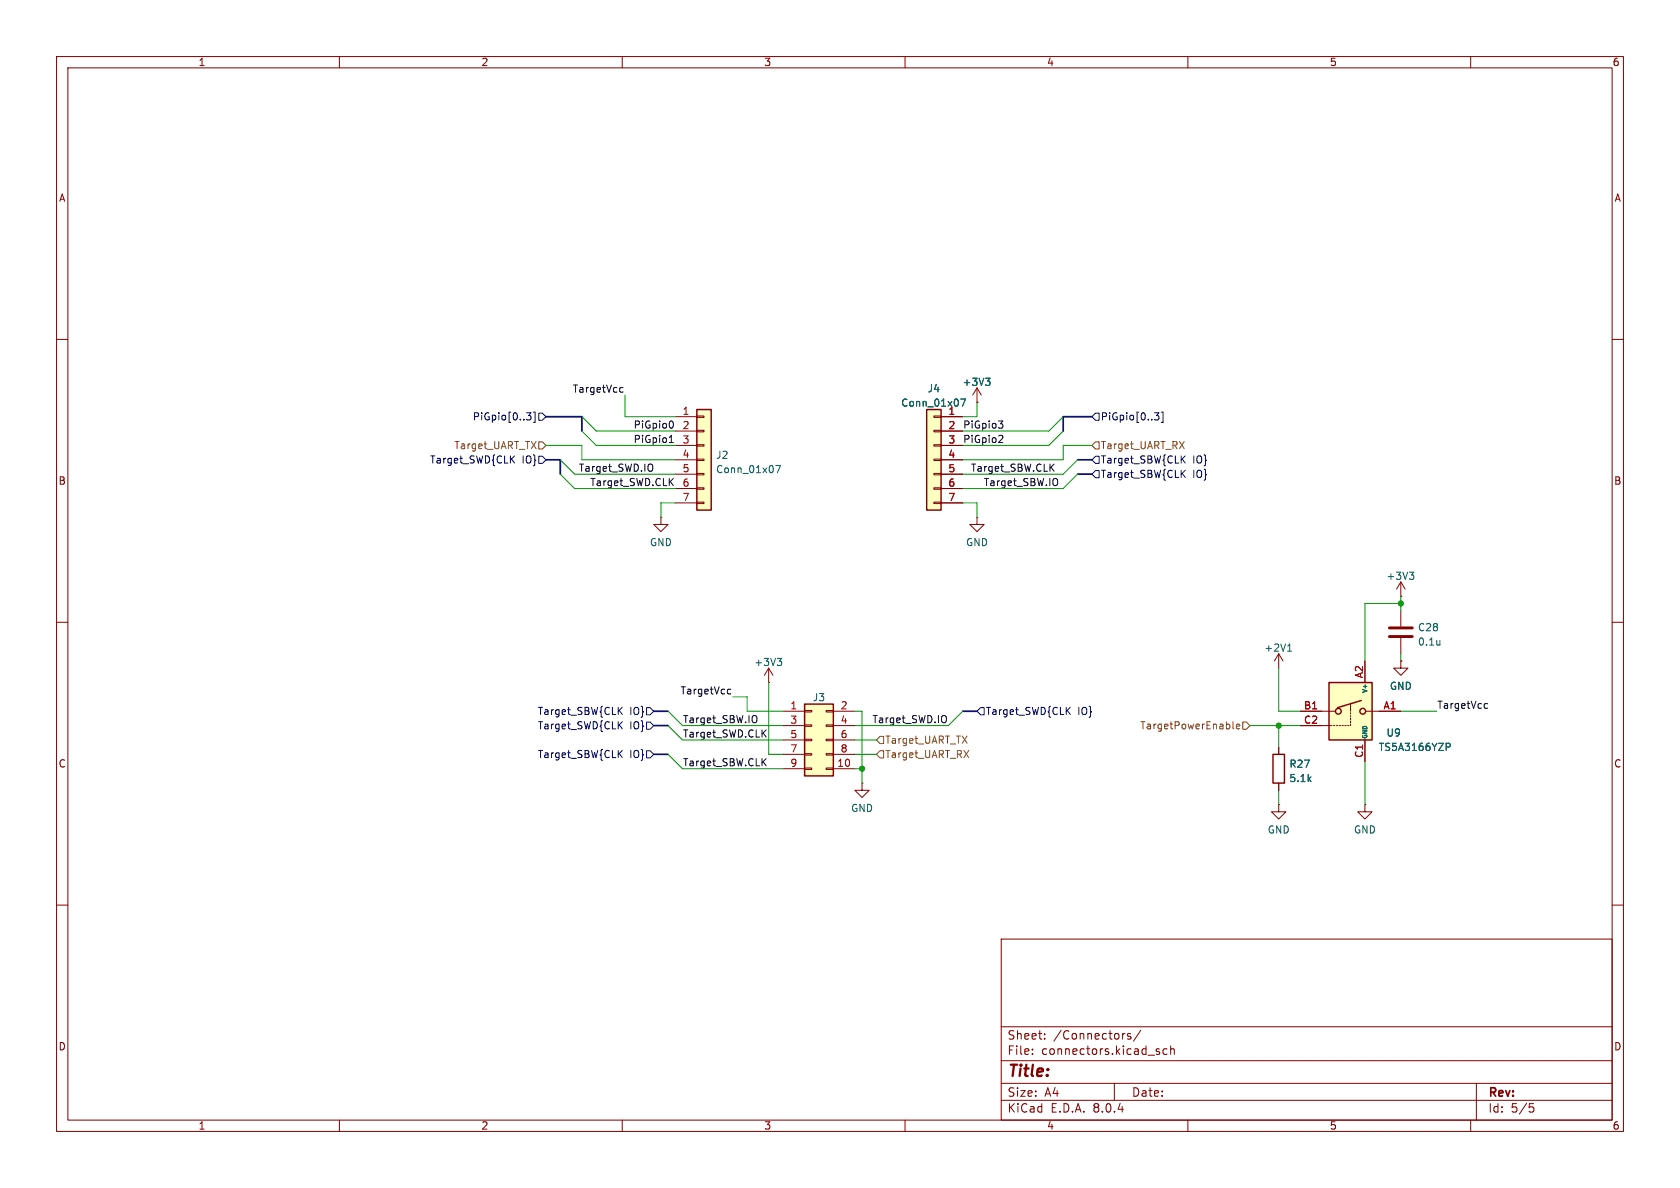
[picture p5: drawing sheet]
<svg xmlns="http://www.w3.org/2000/svg" width="297mm" height="210mm" viewBox="0 0 297 210" stroke-linecap="round" stroke-linejoin="round" font-family="sans-serif">
<g fill="none" stroke="#840000" stroke-width=".18">
<path d="M10 10h277v190h-277zM12 12h273v186h-273zM60 10v2M110 10v2M160 10v2M210 10v2M260 10v2M10 60h2M285 60h2M10 110h2M285 110h2M10 160h2"/>
<path d="M285 160h2M177 166h108v32h-108zM60 198v2M110 198v2M160 198v2M177 194.5h108M177 191.5h108M177 187.5h108M177 181.5h108M182.5 186.3v.1M182.5 185.5v.1M184.7 183.6v.1"/>
<path d="M184.7 182.8v.1M197 191.5v3M198.7 182.7h.2M199.9 182.8l-.4-.1-.2 .2 .1 .2 .5 .2v.3h-.6M201.7 182.1l-1.3 2M204.6 185.9l.4 .1v.2l-.2 .2h-.3M204.6 185.4l.4 .1M206.3 185.5l-.4-.1-.3 .3v.4l.1 .2h.6M207 185.5l.2-.1 .3 .1 .1 .9M207 184.9v1.5M210 198v2M260 198v2"/>
<path d="M261 191.5v6.5M270.4 195.1h.7M270.5 195.7h.4l.3 .3-.2 .5-.5 .1"/>
</g>
<path d="M142.2 124.5h5.1v12.7h-5.1z" fill="#ffffc2"/>
<g fill="none" stroke="#840000" stroke-width=".18">
<path d="M172.7 71.1h.1M172.7 68.6l.8 1.3M172.7 68.6v2.5M172.7 68.6l-.7 1.3M116.8 91.4v1.3h1.3l-1.3 1.3-1.2-1.3h1.2M116.8 91.4h.1M135.9 118.1l-.8 1.3M135.9 118.1v2.6M135.9 118.1l.8 1.3M135.9 120.7h.1M138.4 125.7h3.8M138.4 135.9h3.8"/>
<path d="M138.4 128.3h3.8M138.4 130.8h3.8M138.4 133.4h3.8M142.2 135.8h1.3v.2h-1.3zM142.2 133.2h1.3v.3h-1.3zM142.2 130.7h1.3v.2h-1.3zM142.2 128.1h1.3v.3h-1.3zM142.2 125.6h1.3v.3h-1.3zM146 135.8h1.3v.2h-1.3zM146 133.2h1.3v.3h-1.3zM146 130.7h1.3v.2h-1.3zM146 128.1h1.3v.3h-1.3z"/>
<path d="M146 125.6h1.3v.3h-1.3zM147.3 125.7h3.8M147.3 135.9h3.8M147.3 128.3h3.8M147.3 130.8h3.8M147.3 133.4h3.8"/>
</g>
<path d="M142.2 124.5h5.1v12.7h-5.1z" fill="none" stroke="#840000" stroke-width=".25"/>
<path d="M174.2 66.9h.8l-.4 .4M174.8 67.3l.2 .3v.3l-.2 .2M137.4 116.4h.8l-.4 .5M137.9 116.9l.3 .2v.3l-.3 .3" fill="none" stroke="#006464" stroke-width=".18"/>
<path d="M163.8 72.4h2.6v17.8h-2.6z" fill="#ffffc2"/>
<g fill="none" stroke="#840000" stroke-width=".18">
<path d="M165.1 78.6h1.3v.3h-1.3zM165.1 76.1h1.3v.2h-1.3zM165.1 73.5h1.3v.3h-1.3zM166.4 73.7h3.8M166.4 76.2h3.8M166.4 78.7h3.8M165.1 88.8h1.3v.2h-1.3zM165.1 86.2h1.3v.3h-1.3zM165.1 83.7h1.3v.2h-1.3zM165.1 81.2h1.3v.2h-1.3zM166.4 81.3h3.8M166.4 83.8h3.8"/>
<path d="M166.4 86.4h3.8M166.4 88.9h3.8M172.7 91.4v1.3h-1.3l1.3 1.3 1.3-1.3h-1.3M172.7 91.4h.1M152.4 138.4v1.3h1.3l-1.3 1.3-1.3-1.3h1.3M152.4 138.4h.1"/>
</g>
<path d="M163.8 72.4h2.6v17.8h-2.6z" fill="none" stroke="#840000" stroke-width=".25"/>
<path d="M169.8 70.5h.9l-.6 1.3" fill="none" stroke="#006464" stroke-width=".18"/>
<path d="M123.2 72.4h2.5v17.8h-2.5z" fill="#ffffc2"/>
<g fill="none" stroke="#840000" stroke-width=".18">
<path d="M119.4 73.7h3.8M119.4 76.2h3.8M119.4 78.7h3.8M123.2 78.6h1.3v.3h-1.3zM123.2 76.1h1.3v.2h-1.3zM123.2 73.5h1.3v.3h-1.3zM119.4 81.3h3.8M119.4 83.8h3.8M119.4 86.4h3.8M119.4 88.9h3.8M123.2 88.8h1.3v.2h-1.3zM123.2 86.2h1.3v.3h-1.3z"/>
<path d="M123.2 83.7h1.3v.2h-1.3zM123.2 81.2h1.3v.2h-1.3zM226.1 115.6l-.8 1.2M226.1 115.6v2.5M226.1 115.6l.7 1.2M247.6 105.4h.1M247.6 102.9l.8 1.2M247.6 102.9v2.5M247.6 108v2.7M247.6 112.8v2.8M247.6 102.9l-.7 1.2M226.1 132.1v1.3"/>
<path d="M226.1 138.4v1.3M226.1 142.2v1.3h-1.3l1.3 1.3 1.2-1.3h-1.2M226.1 142.2h.1M241.3 142.2v1.3h-1.3l1.3 1.3 1.3-1.3h-1.3M241.3 142.2h.1"/>
</g>
<path d="M123.2 72.4h2.5v17.8h-2.5zM225 133.4h2.1v5h-2.1z" fill="none" stroke="#840000" stroke-width=".25"/>
<path d="M137.1 82.3h.9l-.6 1.3M227.6 115.1h.8M227.8 114.1l.2-.3v1.3M249.2 101.1h.7l-.4 .5M249.7 101.6l.2 .3v.3l-.2 .2M254.6 113.2v.8M254.6 113.9l-.1 .1" fill="none" stroke="#006464" stroke-width=".18"/>
<path d="M245.6 112.5h4.1M245.6 111h4.1" fill="none" stroke="#840000" stroke-width=".51"/>
<path d="M234.9 120.7h7.7v10.1h-7.7z" fill="#ffffc2"/>
<g fill="none" stroke="#840000" stroke-width=".18">
<path d="M166.4 73.7h3.8M166.4 76.2h3.8M166.4 78.7h3.8M172.7 71.1h.1M166.4 81.3h3.8M166.4 83.8h3.8M166.4 86.4h3.8M166.4 88.9h3.8M241.3 116.8v3.9M247.6 116.8v1.3h-1.2l1.2 1.3 1.3-1.3h-1.3M247.6 116.8h.1M226.1 132.1v1.3"/>
<path d="M226.1 138.4v1.3M229.9 128.3h5.6M229.9 125.7h6.1M235.7 128.3h.3M236.2 128.3h.3M236.7 128.3h.3M237.2 128.3h.3M237.7 128.3h.3M238.3 128.3h.2M238.8 124.5v1.2M238.8 126v.2M238.8 126.5v.2"/>
<path d="M238.8 127v.3M238.8 127.5v.3M238.8 128v.3M241.3 130.8v3.8M241.6 125.7h6"/>
</g>
<g fill="none" stroke="#840000" stroke-width=".25">
<path d="M234.9 120.7h7.7v10.1h-7.7zM240.7 123.8l-4.2 1.3"/>
<circle cx="236.6" cy="125.7" r=".51"/>
<circle cx="240.9" cy="125.7" r=".51"/>
</g>
<path d="M169.8 70.5h.9l-.6 1.3M174.2 66.9h.8l-.4 .4M174.8 67.3l.2 .3v.3l-.2 .2M255.7 131.4h.4l.3 .2-.1 .4-.6 .1" fill="none" stroke="#006464" stroke-width=".18"/>
<path d="M95.2 78.1h.7l.6 .6-.6 .7h-.7zM193.7 78.1h.6v1.3h-.6l-.7-.7zM154.9 133.4l.7-.7h.6v1.3h-.6zM155.6 130.2h.6v1.2h-.6l-.7-.6zM218 127.6v1.1l.1 .1M218.6 128.4l.6-.1-.1-.2-.3-.1-.2 .2v.6h.5M219.7 127.6h.6l.7 .7-.7 .6h-.6z" fill="none" stroke="#725600" stroke-width=".18"/>
<g fill="none" stroke="#000084" stroke-width=".18">
<path d="M93.1 73h.8l-.5 .5 .4 .1v.5l-.2 .1h-.5M94.3 72.8h.3v1.9h-.3M95.2 73h.7l.6 .7-.6 .6h-.7zM193.7 73h.6v1.3h-.6l-.7-.6zM204.1 73h.8l-.4 .5 .3 .1v.5l-.2 .1h-.4M205.3 72.8h.3v1.9h-.3M90.4 81.1l.6 .8M91 80.6l-.8 .7M95.2 80.6h.7l.6 .7-.6 .6h-.7zM193.7 83.2h.6v1.3h-.6l-.7-.7zM193.7 80.6h.6v1.3h-.6l-.7-.6zM209 83.7l.5 .7"/>
<path d="M209 81.1l.5 .8M209.5 83.1l-.7 .8M209.5 80.6l-.7 .7M109.5 133.2l.5 .7M109.5 125.6l.5 .7M109.5 128.1l.5 .7M110 132.7l-.7 .7M110 125l-.7 .8M110 127.6l-.7 .7M114.3 132.7h.6l.7 .7-.7 .6h-.6zM114.3 125.1h.6l.7 .6-.7 .7h-.6zM114.3 127.6h.6l.7 .7-.7 .6h-.6z"/>
<path d="M173.4 125.1h.6v1.3h-.6l-.7-.7zM188.7 125.6l.5 .7M189.2 125l-.7 .8"/>
</g>
<g fill="none" stroke="#0f0f0f" stroke-width=".18">
<path d="M109.8 68.5l.3 .1M110.1 69.3h-.3M118.3 78.2h.7M118.4 77.3l.3-.3v1.2M118.7 74.4a.79 .79 0 0 1 0 1.3M176.5 74.4h.8l-.4 .5 .3 .1 .1 .4-.2 .3h-.4M176.8 77h.4l.1 .3-.8 .9h.8M115.3 82.2v.9M118.5 85.1l.5 .7M119 84.6l-.7 .7M185.8 82.6l.5 .7M186.3 82l-.7 .8"/>
<path d="M186.8 84.6a.9 .9 0 0 1 0 1.2M128.8 121.8l.4 .1M129.2 122.6l-.4 .1M133.6 126.5a.9 .9 0 0 1 0 1.2M134.9 134.7l.5 .7M134.9 129.6l.5 .7M135.4 134.1l-.7 .7M135.4 129l-.7 .8M167.2 126.7v.9M262.6 124.4h.4M263 125.2h-.4"/>
</g>
<path d="M96.5 73.7h6.4v2.5M193 73.7h-5v2.5M96.5 81.3h2.6v2.5M190.5 83.8h2.5M190.5 81.3h2.5M115.6 133.4h2.5M115.6 125.7h2.5M115.6 128.3h2.5M170.2 125.7h2.5" fill="none" stroke="#000084" stroke-width=".3"/>
<g fill="none" stroke="#009600" stroke-width=".18">
<path d="M96.5 78.7h6.4v2.6h16.5M102.9 76.2l2.5 2.5h14M102.9 73.7l2.5 2.5h14M110.5 69.9v3.8h8.9M172.7 71.1v2.6h-2.5M188 76.2l-2.6 2.5h-15.2M188 73.7l-2.6 2.5h-15.2M193 78.7h-5v2.6h-17.8M99.1 81.3l2.5 2.5h17.8M99.1 83.8l2.5 2.6h17.8M119.4 88.9h-2.6v2.5M170.2 88.9h2.5v2.5"/>
<path d="M190.5 81.3l-2.5 2.5h-17.8M190.5 83.8l-2.5 2.6h-17.8M226.1 118.1v7.6h3.8M247.6 106.7h-6.3v10.1M247.6 105.4v2.6M247.6 115.6v1.2M118.1 133.4l2.5 2.5h17.8M118.1 125.7l2.5 2.6h17.8M118.1 128.3l2.5 2.5h17.8M129.5 123.2h2.6v2.5h6.3M135.9 120.7v12.7h2.5M151.1 125.7h1.3v12.7"/>
<path d="M151.1 135.9h1.3M151.1 130.8h3.8M151.1 133.4h3.8M170.2 125.7l-2.6 2.6h-16.5M221 128.3h8.9M226.1 128.3v3.8M226.1 139.7v2.5M241.3 134.6v7.6M247.6 125.7h6.4"/>
</g>
<g fill="#009600" stroke="#009600" stroke-width=".18">
<circle cx="152.4" cy="135.9" r=".46"/>
<circle cx="226.1" cy="128.3" r=".46"/>
<circle cx="247.6" cy="106.7" r=".46"/>
</g>
<text font-size="2.8" fill="#840000" x="178" y="190.9">Title:</text>
<g font-size="2.1" fill="#840000">
<text x="178" y="184">Sheet:</text>
<text x="186.2" y="184">/Connectors/</text>
<text x="178" y="186.7">File:</text>
<text x="184.1" y="186.7">connectors.kicad_sch</text>
<text x="178" y="196.9">KiCad</text>
<text x="178" y="194.1">Size:</text>
<text x="184.7" y="194.1">A4</text>
<text x="185.7" y="196.9">E.D.A.</text>
<text x="193.3" y="196.9">8.0.4</text>
<text x="200" y="194.1">Date:</text>
<text x="263" y="194.3">Rev:</text>
<text x="263" y="196.9">Id:</text>
<text x="267.1" y="196.9">5/5</text>
</g>
<g font-size="1.8" fill="#840000">
<text x="35" y="11.9">1</text>
<text x="85" y="11.9">2</text>
<text x="135" y="11.9">3</text>
<text x="185" y="11.9">4</text>
<text x="235" y="11.9">5</text>
<text x="285" y="11.9">6</text>
<text x="10.3" y="35.9">A</text>
<text x="285.3" y="35.9">A</text>
<text x="10.3" y="85.9">B</text>
<text x="285.3" y="85.9">B</text>
<text x="10.3" y="135.9">C</text>
<text x="285.3" y="135.9">C</text>
<text x="10.3" y="185.9">D</text>
<text x="285.3" y="185.9">D</text>
<text x="35" y="199.9">1</text>
<text x="85" y="199.9">2</text>
<text x="135" y="199.9">3</text>
<text x="185" y="199.9">4</text>
<text x="235" y="199.9">5</text>
<text x="285" y="199.9">6</text>
</g>
<g font-size="1.8" fill="#0f0f0f">
<text x="101.2" y="69.5">TargetVcc</text>
<text x="111.9" y="75.9">PiGpio0</text>
<text x="170.2" y="75.9">PiGpio3</text>
<text x="102.2" y="83.5">Target_SWD.IO</text>
<text x="111.9" y="78.4">PiGpio1</text>
<text x="170.2" y="78.4">PiGpio2</text>
<text x="171.5" y="83.5">Target_SBW.CLK</text>
<text x="104.2" y="86">Target_SWD.CLK</text>
<text x="173.8" y="86">Target_SBW.IO</text>
<text x="120.2" y="122.8">TargetVcc</text>
<text x="254" y="125.4">TargetVcc</text>
<text x="120.6" y="127.9">Target_SBW.IO</text>
<text x="120.6" y="130.5">Target_SWD.CLK</text>
<text x="154.1" y="127.9">Target_SWD.IO</text>
<text x="120.6" y="135.5">Target_SBW.CLK</text>
</g>
<g font-size="1.8" fill="#006464">
<text x="163.9" y="69.6">J4</text>
<text x="170.1" y="68.4">+3V3</text>
<text x="159.2" y="72.1">Conn_01x07</text>
<text x="126.5" y="81.3">J2</text>
<text x="126.5" y="83.8">Conn_01x07</text>
<text x="114.8" y="96.7">GND</text>
<text x="170.7" y="96.7">GND</text>
<text x="245" y="102.7">+3V3</text>
<text x="250.6" y="111.8">C28</text>
<text x="133.2" y="117.9">+3V3</text>
<text x="223.4" y="115.4">+2V1</text>
<text x="250.6" y="114.3">0.1u</text>
<text x="143.6" y="124.2">J3</text>
<text x="245.6" y="122.1">GND</text>
<text x="245" y="130.4">U9</text>
<text x="227.8" y="135.9">R27</text>
<text x="243.6" y="132.9">TS5A3166YZP</text>
<text x="150.4" y="143.7">GND</text>
<text x="227.8" y="138.5">5.1k</text>
<text x="224" y="147.5">GND</text>
<text x="239.3" y="147.5">GND</text>
</g>
<g font-size="1.8" fill="#000084">
<text x="83.5" y="74.5">PiGpio[0..3]</text>
<text x="194.5" y="74.5">PiGpio[0..3]</text>
<text x="75.9" y="82.1">Target_SWD{CLK</text>
<text x="92.3" y="82.1">IO}</text>
<text x="194.5" y="79.6">Target_UART_RX</text>
<text x="194.5" y="82.1">Target_SBW{CLK</text>
<text x="210.9" y="82.1">IO}</text>
<text x="194.5" y="84.7">Target_SBW{CLK</text>
<text x="210.9" y="84.7">IO}</text>
<text x="95" y="126.6">Target_SBW{CLK</text>
<text x="95" y="129.1">Target_SWD{CLK</text>
<text x="111.3" y="126.6">IO}</text>
<text x="111.3" y="129.1">IO}</text>
<text x="174.2" y="126.6">Target_SWD{CLK</text>
<text x="190.5" y="126.6">IO}</text>
<text x="95" y="134.2">Target_SBW{CLK</text>
<text x="111.3" y="134.2">IO}</text>
</g>
<g font-size="1.8" fill="#a90000">
<text x="120.6" y="73.4">1</text>
<text x="120.6" y="75.9">2</text>
<text x="167.6" y="73.4">1</text>
<text x="167.6" y="75.9">2</text>
<text x="120.6" y="78.5">3</text>
<text x="120.6" y="81">4</text>
<text x="120.6" y="83.6">5</text>
<text x="167.6" y="78.5">3</text>
<text x="167.6" y="81">4</text>
<text x="167.6" y="83.6">5</text>
<text x="120.6" y="86.1">6</text>
<text x="120.6" y="88.6">7</text>
<text x="167.6" y="86.1">6</text>
<text x="167.6" y="88.6">7</text>
<text x="241" y="120" transform="rotate(-90 241 120)">A2</text>
<text x="139.6" y="125.5">1</text>
<text x="148.5" y="125.5">2</text>
<text x="230.4" y="125.5">B1</text>
<text x="244.5" y="125.5">A1</text>
<text x="139.6" y="128">3</text>
<text x="139.6" y="130.6">5</text>
<text x="148.5" y="128">4</text>
<text x="148.5" y="130.6">6</text>
<text x="230.4" y="128">C2</text>
<text x="139.6" y="133.1">7</text>
<text x="139.6" y="135.6">9</text>
<text x="147.9" y="135.6">10</text>
<text x="148.5" y="133.1">8</text>
<text x="241" y="134.1" transform="rotate(-90 241 134.1)">C1</text>
</g>
<g font-size="1.8" fill="#725600">
<text x="80.2" y="79.6">Target_UART_TX</text>
<text x="156.4" y="131.7">Target_UART_TX</text>
<text x="201.5" y="129.1">TargetPowerEnable</text>
<text x="156.4" y="134.2">Target_UART_RX</text>
</g>
<g font-size="1.1" fill="#006464">
<text x="241.9" y="122.7" transform="rotate(-90 241.9 122.7)">V+</text>
<text x="241.9" y="130.7" transform="rotate(-90 241.9 130.7)">GND</text>
</g>
</svg>
